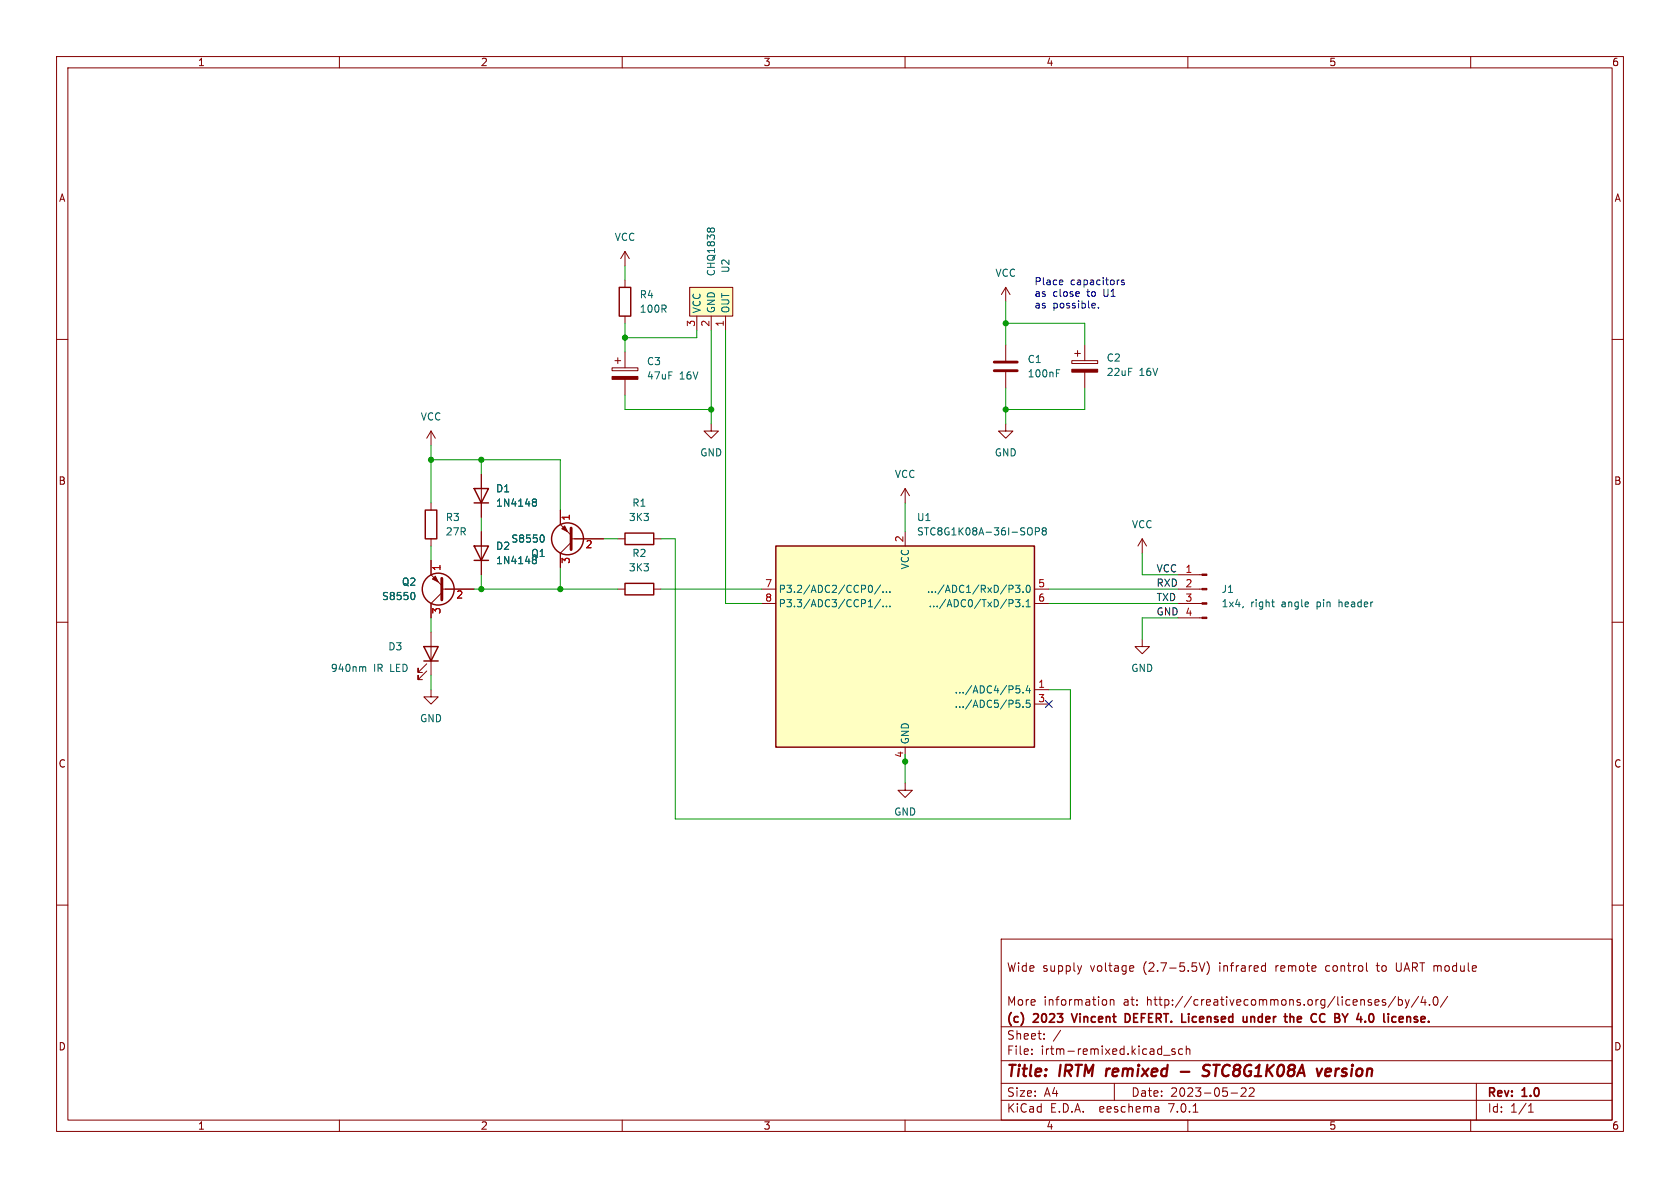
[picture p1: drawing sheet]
<svg xmlns="http://www.w3.org/2000/svg" width="297mm" height="210mm" viewBox="0 0 297 210" stroke-linecap="round" stroke-linejoin="round" font-family="sans-serif">
<g fill="none" stroke="#840000" stroke-width=".18">
<path d="M10 10h277v190h-277zM12 12h273v186h-273zM60 10v2M110 10v2M160 10v2M210 10v2M260 10v2M10 60h2M110.5 44.5v2.5M110.5 49.5v1.3M110.5 55.9v1.3M110.5 44.5l-.8 1.2"/>
<path d="M110.5 44.5l.8 1.2M121.9 50.8h7.6v5.1h-7.6zM123.2 55.9v2.5M125.7 55.9v2.5M128.3 55.9v2.5M177.8 50.8l-.8 1.3M177.8 50.8v2.5M177.8 50.8l.8 1.3M285 60h2M76.2 76.2l-.8 1.3M76.2 76.2v2.5M76.2 76.2l.8 1.3"/>
<path d="M108.2 65h4.6v.5h-4.6zM108.7 63.8h1M109.2 63.2v1.1M110.5 62.2v2.8M110.5 67.1v2.8M125.7 74.9v1.3h1.3l-1.3 1.3-1.2-1.3h1.2M177.8 74.9v1.3h1.3l-1.3 1.3-1.3-1.3h1.3M177.8 61v2.8M177.8 65.8v2.8M189.5 63.8h4.6v.5h-4.6zM190 62.5h1M190.5 62v1"/>
<path d="M191.8 61v2.8M191.8 65.8v2.8M76.2 88.9v1.3M76.2 95.3v1.2M76.2 99.1v2.5l1.9 1.9M85.1 83.8v7.6M85.1 94v7.6M99.1 90.2v2.5l1.9 1.9M101 95.3h5.7M101 95.9l-1.9 1.9v2.5M109.2 95.3h1.3M115.6 95.3h1.2"/>
<path d="M160 86.4v2.5M160 94v2.5M160 86.4l-.7 1.2M160 86.4l.8 1.2M201.9 95.3l-.7 1.2M201.9 95.3v2.5M201.9 95.3l.8 1.2M10 110h2M75.4 118.6l-1.5 1.5v-.7v.7h.8M75.4 117.3l-1.5 1.6v-.8v.8h.8M76.2 111.8v7.6M78.1 104.1h5.7"/>
<path d="M78.1 104.8l-1.9 1.9v2.5M109.2 104.1h1.3M115.6 104.1h1.2M134.6 104.1h2.6M134.6 106.7h2.6M182.9 104.1h2.5M182.9 106.7h2.5M201.9 113v1.3h1.3l-1.3 1.3-1.2-1.3h1.2M208.3 104.1h4.2M208.3 106.7h4.2M208.3 109.2h4.2M208.3 101.6h4.2"/>
<path d="M285 110h2M76.2 121.9v1.3h1.3l-1.3 1.3-1.3-1.3h1.3M160 138.4v1.3h1.3l-1.3 1.3-1.3-1.3h1.3M160 132.1v2.5M182.9 121.9h2.5M182.9 124.5h2.5M10 160h2M285 160h2M177 166h108v32h-108zM191.2 170.7l-.3 1M195.4 176.7l.2 .3v.4l-.2 .3M196.3 176.8l.2-.1 .4 .1v.9"/>
<path d="M196.3 176.7v1M199.9 170.7l.5 .1v.3l-.7 .1M200.4 171.6l-.5 .1M212 170.2l.5 1.5 .5-1.5M213.4 170a1.72 1.72 0 0 1 0 2.3M223.3 170.7l.4 .1M223.7 171.6l-.4 .1M223.7 170.2v1.5M241.6 170.2v1.3l.2 .2M243.6 176.7l.2 .4-.7 .1M243.7 177.6l-.1 .1M244.9 176.8l-.3-.1-.2 .2v.2l.5 .2v.3h-.5"/>
<path d="M246.7 176.1l-1.3 2M247.2 176.8l.4-.1 .3 .3v.4l-.1 .2h-.6M247.2 176.2v1.5M248.4 176.7l.4 1M248.8 177.7l-.2 .4-.2 .1M249.1 176.7l-.3 1M250.8 176.1l-1.3 2M251.6 176.1l-.4 1.1h.9M251.9 176.7v1M252.7 177.6v.1M253.5 176.3l.2-.1a.81 .81 0 0 1 .6 .6 .81 .81 0 0 1-.3 .8l-.1 .1a.81 .81 0 0 1-.4-1.4zM255.9 176.1l-1.3 2"/>
<path d="M60 198v2M110 198v2M160 198v2M177 194.5h108M177 191.5h108M177 187.5h108M177 181.5h108M182.4 186.3v.1M182.4 185.5v.1M184.6 183.6v.1M184.6 182.8v.1M197 191.5v3"/>
<path d="M204.6 195.6l.3 .2v.8M204.9 196.5l-.5 .1M204.9 196h-.5M205.7 186.5h1.2M207.7 185.5l-.3-.1-.3 .2 .1 .2 .5 .2v.3h-.6M209.1 185.5l-.5-.1-.2 .3v.4l.1 .2h.6M209.7 185.5l.2-.1 .4 .1 .1 .9M209.7 184.9v1.5M210 198v2M210.9 196.6h.9M217.6 193.2h1.2M219.4 192.4l.6-.1 .2 .1 .1 .3-.9 1.1h.9"/>
<path d="M220.9 192.4l.5-.1 .2 .1 .1 .3-.9 1.1h.9M260 198v2M261 191.5v6.5M270.2 196.6h.9M270.2 195.5l.4-.4v1.5"/>
</g>
<path d="M208.7 189.5h1.6M213.9 188.3a.85 .85 0 0 0-1 .1 .45 .45 0 0 0 .2 .8l.3 .1a.49 .49 0 0 1 .4 .5 .49 .49 0 0 1-.5 .4l-.7-.1M233.7 188.9l-.6 1.3M235.1 188.9l-.6 .1-.2 .9 .2 .3h.4M235.3 189.4l-1 .2" fill="none" stroke="#840000" stroke-width=".4"/>
<path d="M189.4 179.2l.5 1.5M199.5 179.3l-.6-.1v1.5l.6-.1M220.4 179.7v1M228.1 179.8h.5l.1 .9M234.1 179.3a.54 .54 0 0 0-.7 .3M242.8 179.5v.9M208.9 180.7h.7M220.4 180.6l-.4 .1M233.4 180.3v.2a.54 .54 0 0 0 .7 .1M247.4 180.2l.7-.1-.1-.3-.4-.1-.2 .2v.7h.6" fill="none" stroke="#840000" stroke-width=".3"/>
<g fill="none" stroke="#840000" stroke-width=".25">
<path d="M109.5 50.8h2v5.1h-2zM75.2 90.2h2v5.1h-2zM83.8 96.5h2.6l-1.3 2.6zM83.8 86.4h2.6l-1.3 2.5zM83.8 99.1h2.6M83.8 88.9h2.6M110.5 94.2h5.1v2.1h-5.1zM137.2 96.5h45.7v35.6h-45.7zM74.9 114.3h2.6l-1.3 2.5zM74.9 116.8h2.6M110.5 103.1h5.1v2.1h-5.1z"/>
<circle cx="100.3" cy="95.2" r="2.82"/>
<circle cx="77.5" cy="104.1" r="2.82"/>
</g>
<g fill="#840000" stroke="#840000" stroke-width=".18">
<path d="M189.5 65.3h4.6v.5h-4.6z"/>
<path d="M99.3 93.5l.5-.5 .5 1z"/>
<path d="M108.2 66.5h4.6v.6h-4.6z"/>
<path d="M76.5 102.4l.5-.5 .5 1z"/>
<path d="M212.5 109.1h.9v.2h-.9z"/>
<path d="M212.5 106.6h.9v.2h-.9z"/>
<path d="M212.5 104h.9v.3h-.9z"/>
<path d="M212.5 101.5h.9v.2h-.9z"/>
</g>
<g fill="#ffffc2" stroke="#ffffc2" stroke-width=".18">
<path d="M137.2 96.5h45.7v35.6h-45.7z"/>
<path d="M121.9 50.8h7.6v5.1h-7.6z"/>
</g>
<g fill="none" stroke="#006464" stroke-width=".18">
<path d="M125 40.5l.3-.2 .3 .2 .1-.1 .4-.1 .2 .2M186.8 65.4h.6M94.4 88.2h.2l.2 .3-.2 .3M94.4 88.8h.2M94.6 88.8l.2 .1v.3l-.1 .2-.3 .1M94.8 99.2v.3l-.4 .1M95.9 94.6a.79 .79 0 0 1 0 1.2M181.9 93.3a.43 .43 0 0 1 .6 .4v.4a.43 .43 0 0 1-.6 .5M183 94l.6-.1 .2-.2-.1-.3-.7-.1v1.3M184.5 93.8l-.3-.2 .3-.3h.2l.3 .2-.3 .3M184.5 93.8l-.3 .3 .1 .3 .2 .2h.2l.3-.3v-.2l-.3-.3M184.5 93.8h.2"/>
<path d="M64.3 117.9l.4 .1v.7M73 104.7a.79 .79 0 0 1 0 1.3M153.5 107.3h.7M154.1 103.6l.1 .3-.1 .7M155.7 103.4l-1.1 1.6M155.7 105.9l-1.1 1.7M156.1 104.6v.1M156.1 107.1v.2M156.7 104.6v.1M156.7 107.1v.2M157.3 104.6v.1M157.3 107.1v.2"/>
<path d="M178.4 106h.5l.2 .2-.1 .4-.6 .1M179 103.5l.1 .2-.1 .4M179.5 103.5h.8l-.4 .4 .4 .2v.5l-.2 .1-.6-.1M179.5 106h.8l-.4 .5 .4 .1v.5l-.2 .2-.6-.2M180.9 104.6v.1M180.9 107.1v.2M181.4 107.3h.7M181.4 106.4l.4-.4v1.3M181.5 103.6l.2-.1a.68 .68 0 0 1 .4 .6 .68 .68 0 0 1-.4 .6l-.2-.1-.1-.4zM219.8 107.2l-.1 .2M224.8 106.4h.5M225 107.2l.3 .1"/>
<path d="M179.7 121.2h.6M179.7 123.8h.6M179.8 121.7h.3l.2 .3v.4l-.5 .1M179.8 124.3h.3l.2 .2v.4l-.5 .1M180.9 122.4v.1M180.9 124.9v.1M181.7 121.2l-.3 .9h.8M182 121.7v.8M182.1 123.8h-.6l-.1 .6 .2-.1h.4l.1 .2v.4l-.2 .1-.5-.1"/>
</g>
<g fill="#840000" stroke="#840000" stroke-width=".51">
<path d="M101 93.3v3.9z"/>
<path d="M78.1 102.2v3.8z"/>
</g>
<path d="M175.8 65.5h4M175.8 64h4" fill="none" stroke="#840000" stroke-width=".51"/>
<path d="M187.8 49.6l.1 .2-.6 .1M193.6 53.7v.2l-.6 .1M194.2 54.3v.2M197.8 49.5h.1M198.7 49.6l-.3-.1-.2 .2 .1 .2 .4 .1v.3h-.5" fill="none" stroke="#0000c2" stroke-width=".18"/>
<g fill="none" stroke="#009600" stroke-width=".18">
<path d="M110.5 47v2.5M110.5 57.2v5M123.2 58.4v1.3h-12.7M125.7 58.4v16.5M128.3 58.4v48.3h6.3M177.8 57.2h14v3.8M177.8 53.3v7.7M76.2 78.7v10.2M110.5 69.9v2.5h15.2M177.8 68.6v6.3M191.8 68.6v3.8h-14M76.2 81.3h22.9v8.9"/>
<path d="M76.2 96.5v2.6M85.1 81.3v2.5M85.1 91.4v2.6M106.7 95.3h2.5M116.8 95.3h2.6v49.5h69.8v-22.9h-3.8M160 88.9v5.1M201.9 97.8v3.8h6.4M76.2 109.2v2.6M76.2 119.4v2.5M83.8 104.1h25.4M85.1 101.6v2.5M99.1 100.3v3.8"/>
<path d="M116.8 104.1h17.8M185.4 104.1h22.9M185.4 106.7h22.9M208.3 109.2h-6.4v3.8M160 133.4v5"/>
</g>
<path d="M184.8 123.9l1.2 1.2M186 123.9l-1.2 1.2" fill="none" stroke="#000084" stroke-width=".18"/>
<g fill="#009600" stroke="#009600" stroke-width=".18">
<circle cx="125.7" cy="72.4" r=".46"/>
<circle cx="177.8" cy="72.4" r=".46"/>
<circle cx="177.8" cy="57.2" r=".46"/>
<circle cx="160" cy="134.6" r=".46"/>
<circle cx="99.1" cy="104.1" r=".46"/>
<circle cx="85.1" cy="81.3" r=".46"/>
<circle cx="76.2" cy="81.3" r=".46"/>
<circle cx="110.5" cy="59.7" r=".46"/>
<circle cx="85.1" cy="104.1" r=".46"/>
</g>
<g font-size="2.8" fill="#840000">
<text x="178" y="190.8">Title:</text>
<text x="187.4" y="190.8">IRTM remixed</text>
<text x="214.6" y="190.8">STC8G1K08A</text>
<text x="235.3" y="190.8">version</text>
</g>
<g font-size="2.1" fill="#840000">
<text x="178" y="171.9">Wide</text>
<text x="184.3" y="171.9">supply</text>
<text x="192.7" y="171.9">voltage</text>
<text x="202.1" y="171.9">(2.7-5.5V)</text>
<text x="215.6" y="171.9">infrared</text>
<text x="225.6" y="171.9">remote</text>
<text x="234.6" y="171.9">control</text>
<text x="243.7" y="171.9">to</text>
<text x="247.1" y="171.9">UART module</text>
<text x="178" y="177.9">More</text>
<text x="184.5" y="177.9">information</text>
<text x="198.6" y="177.9">at:</text>
<text x="202.7" y="177.9">http://creativecommons.org/licenses/by/4.0/</text>
<text x="178" y="183.9">Sheet:</text>
<text x="178" y="181.1">(c)</text>
<text x="182.9" y="181.1">2023</text>
<text x="186.2" y="183.9">/</text>
<text x="190.2" y="181.1">Vincent</text>
<text x="199.9" y="181.1">DEFERT.</text>
<text x="210.4" y="181.1">Licensed</text>
<text x="221.7" y="181.1">under</text>
<text x="229.6" y="181.1">the</text>
<text x="234.7" y="181.1">CC</text>
<text x="239.2" y="181.1">BY</text>
<text x="243.6" y="181.1">4.0</text>
<text x="248.8" y="181.1">license.</text>
<text x="178" y="186.6">File:</text>
<text x="184" y="186.6">irtm-remixed.kicad_sch</text>
<text x="178" y="196.8">KiCad</text>
<text x="178" y="194">Size:</text>
<text x="184.6" y="194">A4</text>
<text x="185.7" y="196.8">E.D.A.</text>
<text x="194.4" y="196.8">eeschema</text>
<text x="200" y="194">Date:</text>
<text x="206.7" y="196.8">7.0.1</text>
<text x="206.9" y="194">2023-05-22</text>
<text x="263" y="194.2">Rev:</text>
<text x="263" y="196.8">Id:</text>
<text x="267" y="196.8">1/1</text>
<text x="269.2" y="194.2">1.0</text>
</g>
<g font-size="1.8" fill="#840000">
<text x="35" y="11.8">1</text>
<text x="85" y="11.8">2</text>
<text x="135" y="11.8">3</text>
<text x="185" y="11.8">4</text>
<text x="235" y="11.8">5</text>
<text x="285" y="11.8">6</text>
<text x="10.4" y="35.8">A</text>
<text x="285.4" y="35.8">A</text>
<text x="10.3" y="85.8">B</text>
<text x="285.3" y="85.8">B</text>
<text x="10.3" y="135.8">C</text>
<text x="285.3" y="135.8">C</text>
<text x="10.3" y="185.8">D</text>
<text x="285.3" y="185.8">D</text>
<text x="35" y="199.8">1</text>
<text x="85" y="199.8">2</text>
<text x="135" y="199.8">3</text>
<text x="185" y="199.8">4</text>
<text x="235" y="199.8">5</text>
<text x="285" y="199.8">6</text>
</g>
<g font-size="1.8" fill="#006464">
<text x="108.6" y="42.7">VCC</text>
<text x="113" y="52.9">R4</text>
<text x="126.6" y="48.9" transform="rotate(-90 126.6 48.9)">CHQ1838</text>
<text x="129.1" y="48.3" transform="rotate(-90 129.1 48.3)">U2</text>
<text x="175.9" y="49.1">VCC</text>
<text x="113" y="55.4">100R</text>
<text x="124" y="55.4" transform="rotate(-90 124 55.4)">VCC</text>
<text x="126.6" y="55.4" transform="rotate(-90 126.6 55.4)">GND</text>
<text x="129.1" y="55.4" transform="rotate(-90 129.1 55.4)">OUT</text>
<text x="114.3" y="64.7">C3</text>
<text x="181.6" y="64.3">C1</text>
<text x="195.6" y="64.1">C2</text>
<text x="114.3" y="67.2">47uF</text>
<text x="120.1" y="67.2">16V</text>
<text x="181.6" y="66.9">100nF</text>
<text x="195.6" y="66.6">22uF</text>
<text x="201.3" y="66.6">16V</text>
<text x="74.3" y="74.5">VCC</text>
<text x="123.7" y="80.8">GND</text>
<text x="175.8" y="80.8">GND</text>
<text x="87.6" y="87.2">D1</text>
<text x="87.6" y="89.7">1N4148</text>
<text x="111.7" y="89.7">R1</text>
<text x="158.1" y="84.6">VCC</text>
<text x="78.7" y="92.3">R3</text>
<text x="78.7" y="94.8">27R</text>
<text x="111.1" y="92.3">3K3</text>
<text x="162" y="92.3">U1</text>
<text x="162" y="94.8">STC8G1K08A-36I-SOP8</text>
<text x="200.1" y="93.5">VCC</text>
<text x="87.6" y="97.3">D2</text>
<text x="87.6" y="99.9">1N4148</text>
<text x="90.3" y="96.1">S8550</text>
<text x="93.8" y="98.6">Q1</text>
<text x="111.1" y="101.2">3K3</text>
<text x="111.7" y="98.6">R2</text>
<text x="160.8" y="100.8" transform="rotate(-90 160.8 100.8)">VCC</text>
<text x="67.5" y="106.2">S8550</text>
<text x="71" y="103.7">Q2</text>
<text x="137.7" y="105">P3.2/ADC2/CCP0/...</text>
<text x="137.7" y="107.5">P3.3/ADC3/CCP1/...</text>
<text x="163.7" y="105">.../ADC1/RxD/P3.0</text>
<text x="164" y="107.5">.../ADC0/TxD/P3.1</text>
<text x="215.9" y="105">J1</text>
<text x="215.9" y="107.5">1x4,</text>
<text x="221.1" y="107.5">right</text>
<text x="226.6" y="107.5">angle</text>
<text x="232.9" y="107.5">pin</text>
<text x="236.9" y="107.5">header</text>
<text x="58.4" y="118.9">940nm</text>
<text x="66" y="118.9">IR LED</text>
<text x="68.6" y="115.1">D3</text>
<text x="199.9" y="118.9">GND</text>
<text x="168.6" y="122.7">.../ADC4/P5.4</text>
<text x="168.6" y="125.3">.../ADC5/P5.5</text>
<text x="74.2" y="127.8">GND</text>
<text x="160.8" y="131.6" transform="rotate(-90 160.8 131.6)">GND</text>
<text x="158" y="144.3">GND</text>
</g>
<g font-size="1.8" fill="#0000c2">
<text x="182.9" y="50.5">Place</text>
<text x="182.9" y="52.6">as</text>
<text x="186.2" y="52.6">close</text>
<text x="189.2" y="50.5">capacitors</text>
<text x="192.3" y="52.6">to</text>
<text x="195.2" y="52.6">U1</text>
<text x="182.9" y="54.6">as</text>
<text x="186.2" y="54.6">possible.</text>
</g>
<g font-size="1.8" fill="#a90000">
<text x="122.9" y="57.8" transform="rotate(-90 122.9 57.8)">3</text>
<text x="125.5" y="57.8" transform="rotate(-90 125.5 57.8)">2</text>
<text x="128" y="57.8" transform="rotate(-90 128 57.8)">1</text>
<text x="101" y="92.1" transform="rotate(-90 101 92.1)">1</text>
<text x="159.8" y="95.9" transform="rotate(-90 159.8 95.9)">2</text>
<text x="78.1" y="101" transform="rotate(-90 78.1 101)">1</text>
<text x="101" y="99.7" transform="rotate(-90 101 99.7)">3</text>
<text x="103.5" y="97.2">2</text>
<text x="209.5" y="101.3">1</text>
<text x="80.6" y="106">2</text>
<text x="135.2" y="103.9">7</text>
<text x="135.2" y="106.4">8</text>
<text x="183.5" y="103.9">5</text>
<text x="183.5" y="106.4">6</text>
<text x="209.5" y="103.9">2</text>
<text x="209.5" y="106.4">3</text>
<text x="78.1" y="108.6" transform="rotate(-90 78.1 108.6)">3</text>
<text x="183.5" y="121.7">1</text>
<text x="183.5" y="124.2">3</text>
<text x="159.8" y="134" transform="rotate(-90 159.8 134)">4</text>
</g>
<g font-size="1.8" fill="#0f0f0f">
<text x="204.5" y="101.3">VCC</text>
<text x="204.5" y="103.8">RXD</text>
<text x="204.5" y="106.3">TXD</text>
<text x="204.5" y="108.9">GND 4</text>
</g>
</svg>
